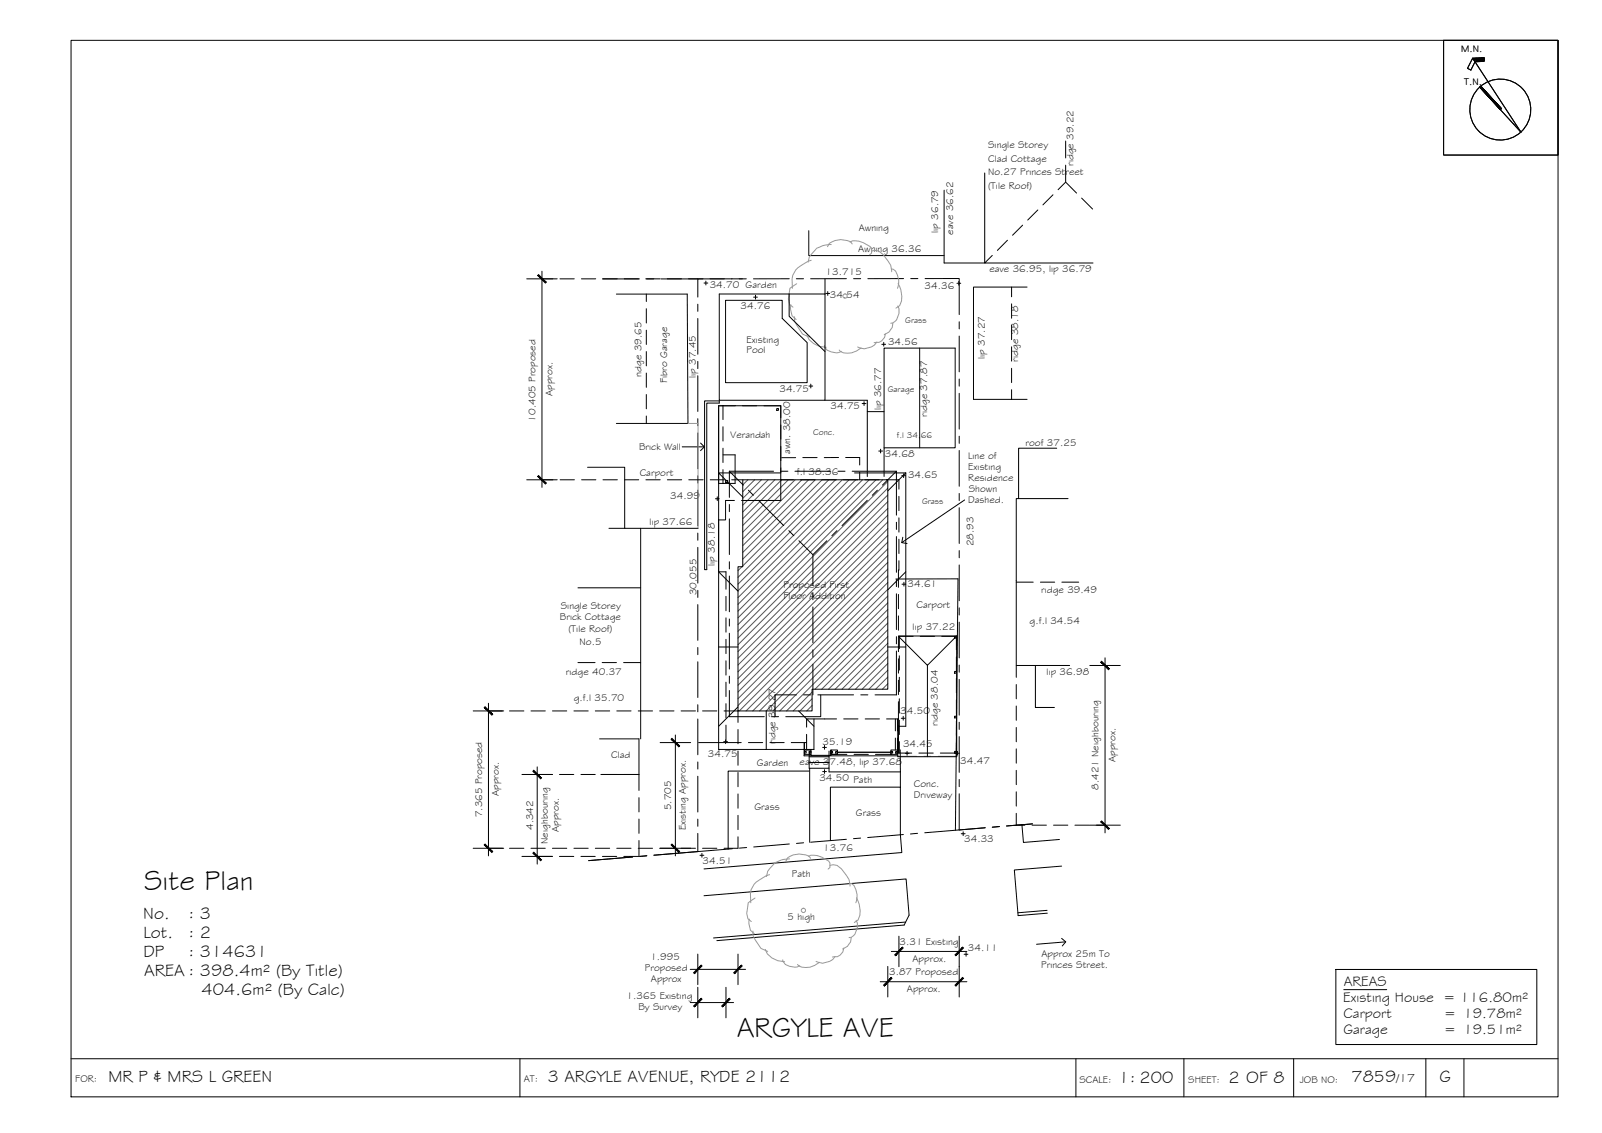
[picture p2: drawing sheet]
<svg xmlns="http://www.w3.org/2000/svg" width="420mm" height="297mm" viewBox="0 0 420 297" stroke-linecap="round" stroke-linejoin="round" font-family="sans-serif">
<!-- layer: HATCH -->
<g fill="none" stroke="#545454" stroke-width=".26">
<path d="M196.2 125.8l-1.4 1.3M197.9 125.8l-3.1 3.1M199.7 125.8l-4.9 4.9M201.5 125.8l-6.7 6.7M203.2 125.8l-8.4 8.4M205 125.8l-10.2 10.2M206.8 125.8l-12 12M208.5 125.8l-13.7 13.7M210.3 125.8l-15.5 15.5M212.1 125.8l-17.3 17.3M213.8 125.8l-19 19M215.6 125.8l-20.8 20.8"/>
<path d="M217.4 125.8l-22.6 22.6M219.1 125.8l-25.5 25.6M220.9 125.8l-27.3 27.4M222.7 125.8l-29.1 29.1M224.4 125.8l-30.8 30.9M226.2 125.8l-32.6 32.6M228 125.8l-34.4 34.4M229.8 125.8l-36.2 36.2M231.5 125.8l-37.9 38M232.8 126.2l-39.2 39.3M232.8 128l-39.2 39.3M232.8 129.8l-39.2 39.3"/>
<path d="M232.8 131.5l-39.2 39.3M232.8 133.3l-39.2 39.3M232.8 135.1l-39.2 39.3M232.8 136.8l-39.2 39.3M232.8 138.6l-39.2 39.3M194.6 148.6l-1 1M232.8 140.4l-39.2 39.3M232.8 142.1l-39.2 39.3M232.8 143.9l-39.2 39.3M232.8 145.7l-39.2 39.3M232.8 147.4l-38.9 39M232.8 149.2l-37.1 37.2"/>
<path d="M232.8 151l-35.4 35.4M232.8 152.7l-33.6 33.7M232.8 154.5l-31.8 31.9M232.8 156.3l-30.1 30.1M232.8 158l-28.3 28.4M232.8 159.8l-26.5 26.6M232.8 161.6l-19.1 19.1M232.8 163.3l-17.3 17.4M232.8 165.1l-15.5 15.6M232.8 166.9l-13.8 13.8M232.8 168.6l-12 12.1M232.8 170.4l-10.2 10.3"/>
<path d="M232.8 172.2l-8.4 8.5M232.8 174l-6.7 6.7M232.8 175.7l-4.9 5M232.8 177.5l-3.2 3.2M232.8 179.3l-1.4 1.4M213 181.4l-5 5M213 183.2l-3.2 3.2M213 185l-1.4 1.4"/>
</g>
<!-- layer: BORDER -->
<g fill="none" stroke="#000" stroke-width=".26">
<path d="M18.6 10.6h390v277h-390zM378.6 10.6h30v30.1h-30zM386.2 15.3l3-.2 .1 1-2.5 .1-1 2.2-.9-.5 1.3-2.6 12.7 19.3-10.8-11.8M389.2 15.3l-2.8 .2M389.3 15.6l-2.8 .1M389.3 15.8l-2.6 .2M388.4 22.6l5.4 5.9M18.6 277.6h390M136.4 277.6v10M282.2 277.6v10M310.5 277.6v10M339.3 277.6v10"/>
<path d="M374 277.6v10M383.9 277.6v10"/>
<circle cx="393.5" cy="28.7" r="8"/>
</g>
<g fill="#000" stroke="#000" stroke-width=".26">
<path d="M388.1 22.8l5.4 5.9zM388.1 22.8l.2-.2 5.2 6.1z"/>
<path d="M388.3 22.6l5.2 6.1 .3-.2zM388.3 22.6l5.5 5.9z"/>
<path d="M388.3 22.6l5.2 6.1 .3-.2zM388.3 22.6l5.5 5.9z"/>
</g>
<!-- layer: BOUNDARY -->
<g fill="none" stroke="#000" stroke-width=".26">
<path d="M158 73.1h9.7M169.6 73.1h1.9M173.3 73.1h9.7M183 79.7v1.9M192 73.1h-9v4.8M193.9 73.1h1.8M207 73.1h-9.4M208.9 73.1h1.8M222 73.1h-9.4M223.9 73.1h1.8M237 73l-9.4 .1M238.9 73h1.8"/>
<path d="M242.6 73h9v9.5M183 83.5v9.4M183 94.8v1.8M183 98.5v9.4M251.6 84.4v1.8M251.6 88.1v9.4M251.6 99.4v1.8M183 109.8v1.8M183 113.5v9.4M251.6 103.1v9.4M251.6 114.4v1.8M251.6 118.1v9.4"/>
<path d="M183 124.7v1.9M183 128.5v9.4M183 139.8v1.8M251.6 129.4v1.8M251.6 133.1v9.4M183 143.5v9.4M183 154.8v1.8M183 158.5v9.4M251.6 144.3v1.9M251.6 148.1v9.4M251.6 159.4v1.8M183 169.7v1.9"/>
<path d="M183 173.5v9.4M251.6 163.1v9.4M251.6 174.4v1.8M251.6 178.1v9.4M183 184.8v1.8M183 188.5v9.4M183 199.8v1.8M251.6 189.3v1.9M251.6 193.1v9.4M183 203.5v9.4M183 214.7v1.9M183 218.5v4.8"/>
<path d="M225.7 219.7l-1.9 .2M236.9 218.8l-9.3 .8M240.7 218.5l-1.9 .1M251.6 208.1v9.5l-9.1 .7M251.6 204.4v1.8M258.4 217l-6.8 .6M262.1 216.7l-1.8 .2M270.8 216l-6.8 .5M165.9 224.7l-11.5 .9M169.6 224.4l-1.8 .1M192.1 222.5l-20.6 1.7M195.8 222.2l-1.9 .1"/>
<path d="M207 221.3l-9.3 .8M210.8 221l-1.9 .1M222 220l-9.4 .8"/>
</g>
<!-- layer: EXISTING -->
<g fill="none" stroke="#000" stroke-width=".26">
<path d="M279.5 37v4.4M258.3 45.4v23.6h-10.7v-19.1M268.2 59l-2.6 2.7M272.2 55l-2.7 2.7M276.2 51.1l-2.7 2.6M279.5 43.3v4.4l-2 2M279.5 47.7l2.8 2.9M283.7 51.9l2.9 2.9M161.7 77.1h18.5l.2 33.9h-18.7M169.5 77.1v2M188.6 77.1h27.8v27.8h-27.8zM190.3 78.7h14.9v4.8l6.5 6.3v10.5h-21.4z"/>
<path d="M207 77.1v5.8l9.4 9.3M212.1 60.5v6.5h35.5M216.4 73.1v4M260.3 67l-2 2h28.4M264.2 63l-2.6 2.7M265.3 75.3v2.5M265.3 79.7v3.7M269.4 75.3h-14.1v29.4h14.1M169.5 80.9v3.8M169.5 86.6v3.7M169.5 92.2v3.7M169.5 97.8v3.8"/>
<path d="M241.2 91.3v26.1M265.3 85.3v3.7M265.3 90.9v3.8M265.3 96.6v3.7M169.5 103.4v3.8M169.5 109.1v1.9M184.8 105.1h3.8v.6h-3.2v43.6h-.6zM188.5 106.4h4.4M189.6 106.4v3.6M189.6 111.9v3.7M189.6 117.5v3.8M194.7 106.4h3.8"/>
<path d="M200.4 106.4h4.4v3.1M203.7 107.1h.5v.5h-.5zM204.8 111.4v3.7M204.8 117v3.8M205 120h3.7M210.6 120h3.7M216.4 104.9h11.1v20M219.9 119.9l-3.7 .1M221.8 119.9h3.7v2M227.5 107.9h4.4M231.9 117.4v-26.1h18.6v26.1h-18.6v7.5M265.3 102.2v2.5"/>
<path d="M277.1 117.5h-9.9v13.2h-.7v21.6M154.1 122.5h9.7v16h4.2v55.2M159.7 138.5h4.1M168 138.5h15.1M189.6 123.1v3.6h-1.1M190.3 126h.5v.5h-.5zM192.6 131.2h-2.3v5.1h-1.8v13.6h1.9v4.6M204.8 122.7v8.5h-10.3M204.8 125.8h3.3M210 125.8h3.7M215.6 125.8h3.7M221.2 125.8h3.8"/>
<path d="M225.5 123.8v2M226.8 125.8h3.8M232.5 125.8h3.3v2.4M235.8 130.1v3.8M235.8 135.8v3.7M267.2 130.7h12.9M151.6 154.1h16.4M190.4 156.4v3.7M235 151.8h16.3l-.7 65.9M235.6 155.8v3.8M235.8 147l-.2 7M235.8 141.4v3.7"/>
<path d="M266.5 152.2v22.3h14M266.5 152.6h4.5M272.9 152.6h3.7M278.5 152.6h4.4M151.6 173.7h4.5M157.9 173.7h3.8M163.6 173.7h4.4M190.4 162v3.7M190.4 167.6v3.8M190.4 173.2v3.8M190.4 178.9v3.7M235.6 161.5v3.7"/>
<path d="M235.6 167.1v3.8M235.6 172.7v3.8M235.6 178.3v3.8M235.6 166.8h3.9M235.9 167.1v3M235.9 171.9v3.8M235.9 177.6v3.7M241.3 166.8h3.8M247 166.8h3.8v3.6M250.4 176h.4v.5h-.4zM250.4 166.8h.4v.5h-.4zM250.8 172.2v3.8"/>
<path d="M250.8 177.9v3.7M271.6 174.5v11h4.9M157.3 193.7h10.3v9.3h-10M183.2 194.7h11.2M190.4 184.5v3.7M190.4 190.1v4.6M196.3 194.7h3.7M201.9 194.7h3.8M207.5 194.7h4M211 196.6h1.7v1.2h-1.7zM211 197h.4v.4h-.4zM211 194.7v1.9"/>
<path d="M211.5 192.5v4.1M212.2 196.9v4.5h5.2v-4.5M212.2 199.9h5.2M212.2 198.4h5.2M212.3 197h.4v.4h-.4zM217.9 196.6v1.2h1.8v-1.2h-1.8v1.4h-5.2v-.2M217.9 197h.5v.4h-.5zM218.1 197.8h4M219.2 197h.5v.4h-.5zM219.4 188.5h-7.9v2.1M219.7 197.2h13.9M221.3 188.5h3.7"/>
<path d="M224 197.8h3.7M226.9 188.5h3.8M229.6 197.8h4M232.5 188.5h3.1M233.6 196.6h1.8v1.2h-1.8zM233.6 197h.5v.4h-.5zM234.8 188.5v3.1M234.8 193.5v3.1M234.9 197h.5v.4h-.5zM234.9 197.4h4.2M235.4 188.5v3.1M235.4 193.5v3.1"/>
<path d="M235.6 184v13.4M235.9 183.2v3.7M235.9 188.8v3.8M235.9 194.4v3M236.1 196.6v5.8M241 197.4h3.8M246.6 197.4h4.2M250.4 197h.4v.4h-.4zM250.4 187.8h.4v.4h-.4zM250.8 183.5v3.8M250.8 189.1v3.8M250.8 194.7v3.6"/>
<path d="M212.2 202.2h-21.2v20.4M212.4 201.4v19.4M217.4 201.4v1h18.7M236.1 202.4v4M268 216.2l.4 4.7 9.5-.8M184.6 234.8l53-4.4 .8 9.5-1.3 2.6-49.1 4.1M217.8 220.4v-14h18.3v12.5l.4 4.6-51.9 4.3M274.6 238.7l-7.6 .6M278.4 227.1l-12.4 1 1 11.9 7.7-.6M237.5 241.7l-50.4 4.2"/>
</g>
<!-- layer: ROOFPLAN EXIST. -->
<g fill="none" stroke="#000" stroke-width=".26">
<path d="M188.5 106.4h16.3v17.6h-16.3zM188.5 106.4v20.3M194.8 130.3l-6.3-6.3v72.5h25v-8M224.1 124h13.5M237.6 124v66.4h-2.1v8h15.4v-31.7M237.6 124l-4.8 4.7M188.5 149.9l5.1 5.1M237.6 149.9l-4.8 4.7M188.5 169.6h5.1M232.8 169.6h4.8M235.6 166.7h15.3M243.2 174.4v24"/>
<path d="M250.9 166.7l-7.7 7.7-7.6-7.6M193.6 185.3l-5.1 5.1M201 186.4v10.1M209.5 186.4l4 4M210.9 194.7v3.5h24.6"/>
</g>
<path d="M235.5 198.3h4.9M242.3 198.3h1.8M246 198.3h4.9" fill="none" stroke="#989898" stroke-width=".26"/>
<!-- layer: 0.13 -->
<path d="M189.6 119.2h3.2v7.5h-3.2" fill="none" stroke="#000" stroke-width=".26"/>
<!-- layer: TEXT -->
<g fill="none" stroke="#000" stroke-width=".26">
<path d="M184.6 74.2h1M185.1 73.7v1M197.6 77.9h1M198.1 77.4v1M216.6 76.9h1M217.1 76.4v1M251 74.3h1M251.5 73.8v1M231.3 90.3h1M231.8 89.8v1M212.2 101.2h1M212.6 100.7v1"/>
<path d="M226.1 105.8h1M226.6 105.3v1M230.5 118.3h1M231 117.8v1M187.6 130.8h1M188.1 130.3v.9M236.5 124.7h1M237 124.2v1M236.6 153.2h1M237.1 152.6v1.1M189.8 194.5h1M190.3 194v1"/>
<path d="M215.8 196h1M216.2 195.4v1M236.4 188.3h1M236.9 187.8v1M237.4 197.5h1M237.9 197v1M250.6 197.5h1M251.1 197v1M215.8 202.3h1M216.2 201.8v1M252.1 218.6h1M252.6 218.1v1"/>
<path d="M183.6 224.2h1M184.1 223.7v1M252.9 250.2h1M253.4 249.7v1M352.4 259.5h11.3"/>
</g>
<!-- layer: VEGSPREAD -->
<g fill="none" stroke="#989898" stroke-width=".26">
<path d="M207.4 79.9l-.1 1.2 .4 1.7 1.1 1M208.9 74.4l-1.7 1.2-.4 2.8 .3 1.4 .9 .7M212.8 68.2a11.7 11.7 0 0 0-4.1 2.6l-.8 1.4-.2 1 .1 2.4M218 64.1a6.2 6.2 0 0 0-5.7 3.2l-.4 1.4M222.9 63.5a3.8 3.8 0 0 1 3.5 .1l1.9 1.1 .3 .5v1.2l-.5 .4M223.5 64l-.4-.6a5.5 5.5 0 0 0-5.6 .4l-.5 .9M228.6 65.8l.8-.1 1 .1 1.2 .9 2 2.8 .3 1.7M233.8 70.5l.5 .1a4.4 4.4 0 0 1 1.2 4.5l-.1 .5M235.5 74.3a6.3 6.3 0 0 1 .5 5.8l-1 .7M208.4 83.1v1.1l2.1 3.4 1.8 .8M211.6 87.8a5.2 5.2 0 0 0 5.1 3.3M216.2 90.6a2.28 2.28 0 0 0 1.8 1.7l1.4 .2 1.3-.4"/>
<path d="M225.8 91.2a4.9 4.9 0 0 1-5.4 1l-.3-.4M230 89.7a3.9 3.9 0 0 1-5.1 1.3M232.2 87.5a2.52 2.52 0 0 1-3 2.3M234.2 84.7a3.5 3.5 0 0 1-2.3 3M235.5 80.2a3.5 3.5 0 0 1-1.3 4.5h-.6M198 235.5l-1.8 1.2-.4 2.7 .4 1.5 .8 .7M201.8 229.3a12.2 12.2 0 0 0-4 2.5l-.8 1.5-.2 .9 .1 2.5M207.1 225.2a6.2 6.2 0 0 0-5.8 3.2l-.3 1.4M212 224.5a4 4 0 0 1 3.5 .2l1.8 1.1 .4 .4v1.2l-.5 .5M212.6 225l-.4-.6a5.6 5.6 0 0 0-5.6 .5l-.5 .9M217.7 226.9l.8-.2 1 .2 1.2 .9 2 2.8 .2 1.7M222.8 231.6l.5 .1a4.3 4.3 0 0 1 1.3 4.5l-.1 .5"/>
<path d="M224.6 235.4a6.4 6.4 0 0 1 .4 5.8l-.9 .6M196.5 241l-.1 1.2 .4 1.7 1.1 .9M197.5 244.1v1.2l2.1 3.3 1.7 .8M200.7 248.9a5.2 5.2 0 0 0 5.1 3.2M205.3 251.6a2.28 2.28 0 0 0 1.8 1.7l1.4 .3 .6-.1 .6-.3M214.9 252.3a5 5 0 0 1-5.4 1l-.3-.5M219 250.8a3.9 3.9 0 0 1-5 1.2M221.3 248.6a2.52 2.52 0 0 1-3 2.3M223.3 245.8a3.4 3.4 0 0 1-2.3 3M224.5 241.3a3.5 3.5 0 0 1-1.2 4.4l-.6 .1"/>
<circle cx="221.6" cy="77.6" r=".56"/>
<circle cx="210.7" cy="238.7" r=".56"/>
</g>
<!-- layer: 0 -->
<path d="M178.9 117.2h5.8M183.7 116.2l1 1-1 .9M253 131.1l-16.5 11.2M236.8 140.9l-.3 1.4 1.4 .2M278.4 246l1.1 .9-.9 1.1M279.5 246.9l-7.6 .7" fill="none" stroke="#000" stroke-width=".26"/>
<!-- layer: EXISTING -->
<path d="M180.4 111h2.7v27.5" fill="none" stroke="#989898" stroke-width=".26"/>
<!-- layer: NEWWORK -->
<path d="M194.8 125.8h38v54.9h-19.8v5.7h-19.4v-37.8h1.2z" fill="none" stroke="#000" stroke-width=".26"/>
<!-- layer: ROOFPLAN NEW -->
<g fill="none" stroke="#000" stroke-width=".26">
<path d="M191.3 123.5v6.9M191.3 132.3v1.8M191.3 136v9.4M191.3 123.5h11.6M191.3 123.5l3.7 3.7M196.3 128.5l1.3 1.4M198.9 131.2l6.7 6.6M204.8 123.5h1.8M206.9 139.1l1.3 1.4M208.5 123.5h9.4M219.5 139.1l-1.3 1.4M219.8 123.5h1.8"/>
<path d="M223.5 123.5h11.6v11.6M227.5 131.2l-6.7 6.6M230.1 128.5l-1.3 1.4M235.1 136.9v1.9M235.1 123.5l-3.7 3.7M191.3 147.3v1.9M191.3 151v9.4M209.5 141.8l3.7 3.6M213.2 155.4v1.8M213.2 159.1v9.4M216.9 141.8l-3.7 3.6v8.1M235.1 140.7v9.3"/>
<path d="M235.1 151.9v1.9M235.1 155.7v9.4M191.3 162.3v1.8M191.3 166v9.4M191.3 177.3v1.8M213.2 170.4v1.8M213.2 174.1v8.1M235.1 166.9v1.9M235.1 170.7v11.5h-5.6M191.3 181v6.9h9.2M202.3 187.9h1.9M208.9 182.2h-5.6v5.7"/>
<path d="M210.7 182.2h1.9M214.5 182.2h9.4M215.3 182.2v5.7h-9.2M225.7 182.2h1.9"/>
</g>
<!-- layer: DIMENSION -->
<g fill="none" stroke="#000" stroke-width=".26">
<path d="M138.1 73.1h8M142.1 71.1v56.7M146.9 73.1h3.7M152.5 73.1h3.7M158.1 73.1h3.8M163.7 73.1h3.8M169.4 73.1h3.7M175 73.1h3.7M180.6 73.1h3.8M186.2 73.1h3.8M191.9 73.1h2.8M138.1 125.8h8"/>
<path d="M146.9 125.8h3.8M152.5 125.8h3.8M158.1 125.8h3.8M163.8 125.8h3.7M169.4 125.8h3.8M175 125.8h3.8M180.6 125.8h3.8M186.3 125.8h3.7M191.9 125.8h2.9M266.5 174.5v3.1M266.5 179.5v3.7M285.8 174.5h8"/>
<path d="M289.8 172.5v45.8M124.1 186.4h8M128.1 184.4v40M133.6 186.4h3.8M139.3 186.4h3.7M144.9 186.4h3.7M150.5 186.4h3.8M156.1 186.4h3.8M161.8 186.4h3.7M167.4 186.4h3.7M173 186.4h3.8M173.1 194.7h8"/>
<path d="M177.1 192.7v31.7M178.6 186.4h3.8M184.3 186.4h3.7M189.9 186.4h3.7v3M193.6 191.3v3.7M193.6 196.9v3.7M266.5 185.1v3.7M266.5 190.7v3.8M266.5 196.3v3.8M136.9 203h8M140.9 201.1v25.4M146.7 203h3.8"/>
<path d="M152.4 203h3.7M158 203h3.7M163.6 203h4v4.2M167.6 209.1v3.8M167.6 214.7v3.8M193.6 202.5v3.8M193.6 208.1v3.8M193.6 213.8v3.7M193.6 219.4v3h-3.7M266.5 202v3.7M266.5 207.6v3.7M266.5 213.2v3.1h2.3"/>
<path d="M270.7 216.3h3.7M276.3 216.3h3.8M281.9 216.3h3.8M285.8 216.3h8M124.1 222.4h8M133.6 222.4h3.8M136.9 224.5h8M139.3 222.4h3.7M144.9 222.4h3.7M146.7 224.5h3.8M150.5 222.4h3.8M152.4 224.5h3.7"/>
<path d="M156.1 222.4h3.8M158 224.5h3.7M161.8 222.4h3.7M167.4 222.4h3.7M167.6 220.4v4.1h-4M173 222.4h9.4M184.3 222.4h3.7M181 254.1h14.5M183 250.1v8M183 258.8v8M190.4 258.8v8M193.6 250.1v8"/>
<path d="M230.9 257.4h22.7M232.8 253.4v8M233.8 249.4h19.8M235.8 245.4v8M251.6 245.4v16M181 262.8h11.4"/>
</g>
<!-- layer: 0 -->
<g fill="#000" stroke="#000" stroke-width=".26">
<path d="M141 72.2l2 2 .2-.2zM141.3 72l1.9 2-2.2-1.8z"/>
<path d="M141.3 124.7l-.3 .2 2.2 1.8zM141 124.9l2.2 1.8-.2 .2z"/>
<path d="M288.7 173.6l2 2 .2-.2zM288.9 173.4l2 2-2.2-1.8z"/>
<path d="M127 185.5l2 2 .2-.2zM127 185.5l.2-.2 2 2z"/>
<path d="M176 193.8l2 2 .2-.2zM176 193.8l.2-.2 2 2z"/>
<path d="M139.8 202.2l2 2 .2-.2zM140 201.9l2 2.1-2.2-1.8z"/>
<path d="M288.9 215.2l-.2 .2 2.2 1.8zM288.7 215.4l2.2 1.8-.2 .2z"/>
<path d="M127.2 221.3l-.2 .2 2.2 1.8zM127 221.5l2.2 1.8-.2 .2z"/>
<path d="M140 223.4l-.2 .2 2.2 1.8zM139.8 223.6l2.2 1.8-.2 .3z"/>
<path d="M176.2 221.3l-.2 .2 2.2 1.8zM176 221.5l2.2 1.8-.2 .2z"/>
<path d="M183.9 253l-1.8 2.2 2-1.9zM183.9 253l-1.8 2.2-.2-.2z"/>
<path d="M192.4 255l.2 .2 1.8-2.2zM194.4 253l.3 .3-2.1 1.9z"/>
<path d="M233.7 256.3l-2 2 .3 .2zM233.7 256.3l.2 .2-1.9 2z"/>
<path d="M234.7 250.3l.2 .2 1.8-2.2zM236.7 248.3l.2 .2-2 2z"/>
<path d="M252.5 248.3l-1.8 2.2 2-2zM252.5 248.3l-1.8 2.2-.2-.2z"/>
<path d="M252.5 256.3l-1.8 2.2 2-2zM250.5 258.3l2-2-1.8 2.2z"/>
<path d="M183.9 261.7l-1.8 2.3 2-2zM183.9 261.7l-1.8 2.3-.2-.2z"/>
<path d="M189.3 263.8l.2 .2 1.8-2.3zM191.3 261.7l.2 .3-2 2z"/>
</g>
<!-- layer: LEVELS -->
<path d="M350.4 254.2h52.7v19.6h-52.7z" fill="none" stroke="#000" stroke-width=".26"/>
<g font-size="7.5">
<text x="37.8" y="233.3">Site Plan</text>
<text x="193.3" y="271.9">ARGYLE AVE</text>
</g>
<g font-size="4.5">
<text x="37.6" y="240.8">No.</text>
<text x="37.6" y="245.8">Lot.</text>
<text x="49.4" y="240.8">: 3</text>
<text x="49.4" y="245.8">: 2</text>
<text x="37.6" y="250.9">DP</text>
<text x="49.4" y="250.9">: 314631</text>
<text x="37.8" y="255.9">AREA : 398.4m² (By Title)</text>
<text x="52.9" y="260.9">404.6m² (By Calc)</text>
<text x="28.4" y="283.6">MR P &amp; MRS L GREEN</text>
<text x="143.6" y="283.6">3 ARGYLE AVENUE, RYDE 2112</text>
<text x="293.4" y="283.9">1: 200</text>
<text x="322.2" y="283.9">2 OF 8</text>
<text x="354.4" y="283.8">7859</text>
<text x="377.6" y="283.8">G</text>
</g>
<g font-size="3.7">
<text x="352.3" y="262.6">Existing House = 116.80m²</text>
<text x="352.4" y="258.4">AREAS</text>
<text x="352.4" y="266.8">Carport</text>
<text x="378.7" y="266.8">= 19.78m²</text>
<text x="352.4" y="271">Garage</text>
<text x="378.7" y="271">= 19.51m²</text>
</g>
<text font-size="3.2" x="366.2" y="283.8">/17</text>
<g font-size="2.6">
<text x="383.2" y="13.6">M.N.</text>
<text x="384" y="22.2">T.N.</text>
<text x="259.2" y="38.9">Single Storey</text>
<text x="259.2" y="42.3">Clad Cottage</text>
<text x="259.2" y="45.8">No.27 Princes Street</text>
<text x="281.6" y="43.5" transform="rotate(-90 281.6 43.5)">ridge 39.22</text>
<text x="259.2" y="49.5">(Tile Roof)</text>
<text x="225.2" y="60.6">Awning</text>
<text x="246.1" y="61" transform="rotate(-90 246.1 61)">lip 36.79</text>
<text x="250" y="61.5" transform="rotate(-90 250 61.5)">eave 36.62</text>
<text x="225.1" y="66.1">Awning 36.36</text>
<text x="259.5" y="71.3">eave 36.95, lip 36.79</text>
<text x="186.1" y="75.5">34.70 Garden</text>
<text x="216.5" y="72.2">13.715</text>
<text x="242.5" y="75.7">34.36</text>
<text x="194.2" y="81.1">34.76</text>
<text x="217.7" y="78.2">34.54</text>
<text x="195.8" y="89.8">Existing</text>
<text x="195.8" y="92.6">Pool</text>
<text x="232.9" y="90.5">34.56</text>
<text x="258.3" y="94.1" transform="rotate(-90 258.3 94.1)">lip 37.27</text>
<text x="267.1" y="94.8" transform="rotate(-90 267.1 94.8)">ridge 38.18</text>
<text x="168.2" y="98.9" transform="rotate(-90 168.2 98.9)">ridge 39.65</text>
<text x="174.9" y="100.5" transform="rotate(-90 174.9 100.5)">Fibro Garage</text>
<text x="182.5" y="99.1" transform="rotate(-90 182.5 99.1)">lip 37.45</text>
<text x="144.9" y="103.8" transform="rotate(-90 144.9 103.8)">Approx.</text>
<text x="204.4" y="102.7">34.75</text>
<text x="217.8" y="107.4">34.75</text>
<text x="231.1" y="107.6" transform="rotate(-90 231.1 107.6)">lip 36.77</text>
<text x="140.4" y="110.5" transform="rotate(-90 140.4 110.5)">10.405 Proposed</text>
<text x="243.1" y="109.3" transform="rotate(-90 243.1 109.3)">ridge 37.87</text>
<text x="167.6" y="118.1">Brick Wall</text>
<text x="191.5" y="114.8">Verandah</text>
<text x="207.2" y="119" transform="rotate(-90 207.2 119)">awn. 38.00</text>
<text x="232.1" y="119.8">34.68</text>
<text x="269" y="116.9">roof 37.25</text>
<text x="167.8" y="124.9">Carport</text>
<text x="209" y="124.6">f.l 38.36</text>
<text x="238.2" y="125.4">34.65</text>
<text x="253.9" y="120.2">Line of</text>
<text x="254" y="123.1">Existing</text>
<text x="175.8" y="130.7">34.99</text>
<text x="253.9" y="126">Residence</text>
<text x="253.9" y="131.9">Dashed.</text>
<text x="254.1" y="129">Shown</text>
<text x="170.4" y="137.8">lip 37.66</text>
<text x="255.3" y="143.3" transform="rotate(-90 255.3 143.3)">28.93</text>
<text x="187.5" y="148.3" transform="rotate(-90 187.5 148.3)">lip 38.18</text>
<text x="205.5" y="154.1">Proposed First</text>
<text x="238" y="153.9">34.61</text>
<text x="273.1" y="155.5">ridge 39.49</text>
<text x="147.1" y="159.8">Single Storey</text>
<text x="182.7" y="156" transform="rotate(-90 182.7 156)">30.055</text>
<text x="205.5" y="157">Floor Addition</text>
<text x="240.4" y="159.4">Carport</text>
<text x="146.8" y="162.4">Brick Cottage</text>
<text x="149.1" y="165.7">(Tile Roof)</text>
<text x="239.4" y="165.2">lip 37.22</text>
<text x="270.1" y="163.5">g.f.l 34.54</text>
<text x="152" y="169">No.5</text>
<text x="148.4" y="176.9">ridge 40.37</text>
<text x="274.5" y="177">lip 36.98</text>
<text x="150.5" y="183.8">g.f.l 35.70</text>
<text x="236.1" y="187.1">34.50</text>
<text x="246" y="190.3" transform="rotate(-90 246 190.3)">ridge 38.04</text>
<text x="203.4" y="195.1" transform="rotate(-90 203.4 195.1)">ridge 39.27</text>
<text x="215.7" y="195.4">35.19</text>
<text x="236.8" y="196">34.45</text>
<text x="160.3" y="198.7">Clad</text>
<text x="185.7" y="198.6">34.75</text>
<text x="198.5" y="200.9">Garden</text>
<text x="209.7" y="200.5">eave 37.48, lip 37.68</text>
<text x="251.8" y="200.2">34.47</text>
<text x="292.6" y="199.7" transform="rotate(-90 292.6 199.7)">Approx.</text>
<text x="130.9" y="208.7" transform="rotate(-90 130.9 208.7)">Approx.</text>
<text x="214.9" y="204.8">34.50 Path</text>
<text x="239.7" y="206.4">Conc.</text>
<text x="239.7" y="209.1">Driveway</text>
<text x="288.1" y="207.1" transform="rotate(-90 288.1 207.1)">8.421 Neighbouring</text>
<text x="126.4" y="214.3" transform="rotate(-90 126.4 214.3)">7.365 Proposed</text>
<text x="176" y="212.4" transform="rotate(-90 176 212.4)">5.705</text>
<text x="197.9" y="212.4">Grass</text>
<text x="224.5" y="214.1">Grass</text>
<text x="139.8" y="217.6" transform="rotate(-90 139.8 217.6)">4.342</text>
<text x="143.6" y="221.2" transform="rotate(-90 143.6 221.2)">Neighbouring</text>
<text x="146.5" y="218.1" transform="rotate(-90 146.5 218.1)">Approx.</text>
<text x="179.9" y="217.7" transform="rotate(-90 179.9 217.7)">Existing Approx.</text>
<text x="252.9" y="220.8">34.33</text>
<text x="184.3" y="226.6">34.51</text>
<text x="215.9" y="223.2">13.76</text>
<text x="207.7" y="229.9">Path</text>
<text x="206.6" y="241.1">5 high</text>
<text x="170.6" y="251.6">1.995</text>
<text x="235.9" y="247.7">3.31 Existing</text>
<text x="253.8" y="249.3">34.11</text>
<text x="273.2" y="250.8">Approx 25m To</text>
<text x="169.1" y="254.5">Proposed</text>
<text x="170.7" y="257.4">Approx</text>
<text x="233.2" y="255.7">3.87 Proposed</text>
<text x="239.3" y="252.2">Approx.</text>
<text x="273.1" y="253.7">Princes Street.</text>
<text x="164.3" y="261.8">1.365 Existing</text>
<text x="237.9" y="260.1">Approx.</text>
<text x="167.4" y="264.8">By Survey</text>
<text x="19.8" y="283.8">FOR:</text>
<text x="137.4" y="283.6">AT:</text>
<text x="283.1" y="283.9">SCALE:</text>
<text x="311.6" y="283.9">SHEET:</text>
<text x="340.9" y="283.9">JOB NO:</text>
</g>
<g font-size="2.2">
<text x="237.4" y="84.6">Grass</text>
<text x="232.8" y="102.8">Garage</text>
<text x="213.3" y="114">Conc.</text>
<text x="235.2" y="114.9">f.l 34.66</text>
<text x="241.8" y="132.2">Grass</text>
</g>
</svg>
